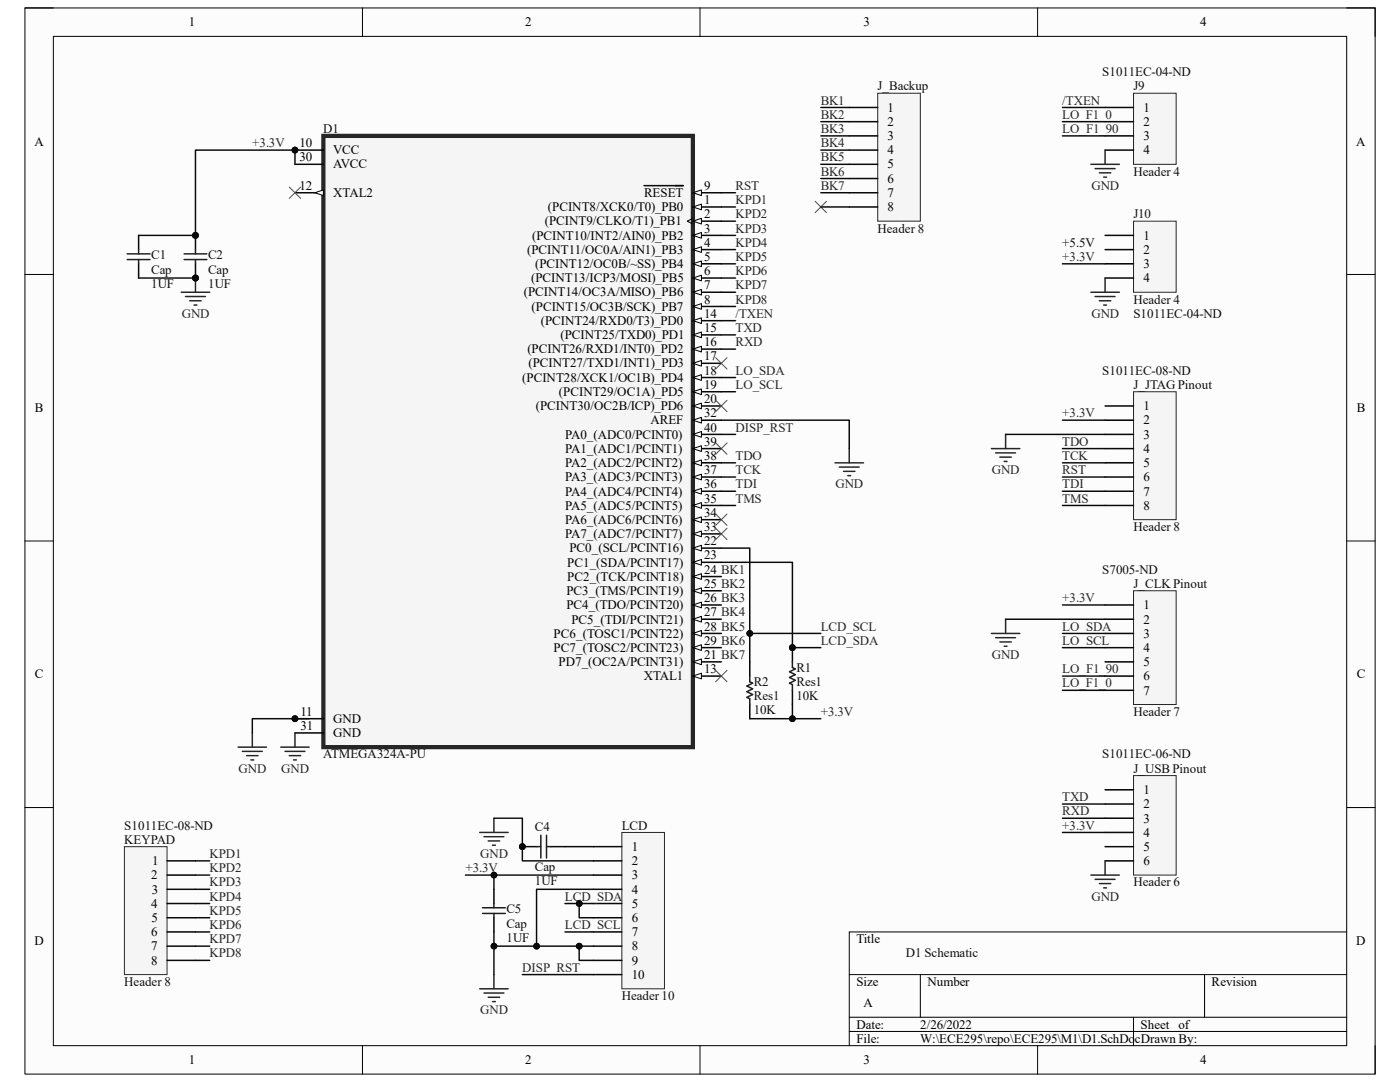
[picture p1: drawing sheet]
<svg xmlns="http://www.w3.org/2000/svg" width="279mm" height="216mm" viewBox="0 0 279 216" stroke-linecap="round" stroke-linejoin="round" font-family="sans-serif">
<path d="M5 1.6h269.4v212.7h-269.4z" fill-rule="evenodd" fill="#fcfcfc"/>
<path d="M5 1.6h269.4v212.7h-269.4z" fill="none" stroke="#000" stroke-width=".2"/>
<path d="M10.6 7.3h258.2v201.4h-258.2z" fill-rule="evenodd" fill="#fcfcfc"/>
<g fill="none" stroke="#000" stroke-width=".2">
<path d="M5 1.6h5.6M10.6 7.3h258.2v201.4h-258.2zM72.3 1.6v5.7M139.7 1.6v5.7M207.1 1.6v5.7M268.8 1.6h5.6v5.7M5 54.8h5.6M268.8 54.8h5.6M5 107.9h5.6M268.8 107.9h5.6M5 161.1h5.6M268.8 161.1h5.6"/>
<path d="M169.5 194.5h99.3M183.7 194.5v8.5M240.4 194.5v8.5M268.8 186h-99.3v22.7M72.3 208.7v5.6M139.7 208.7v5.6M169.5 203h99.3M169.5 205.8h99.3M207.1 208.7v5.6M226.2 203v5.7M274.4 208.7v5.6"/>
</g>
<circle cx="58.9" cy="29.9" r=".57" fill="#0e0e0e"/>
<circle cx="58.9" cy="29.9" r=".57" fill="none" stroke="#0e0e0e" stroke-width=".2"/>
<circle cx="58.9" cy="143.4" r=".57" fill="#0e0e0e"/>
<circle cx="58.9" cy="143.4" r=".57" fill="none" stroke="#0e0e0e" stroke-width=".2"/>
<path d="M64.5 27.1h73.8v122h-73.8z" fill-rule="evenodd" fill="#f5f5f5"/>
<path d="M64.5 27.1h73.8v122h-73.8z" fill="none" stroke="#262626" stroke-width=".85"/>
<path d="M138.3 38.5h5.7" fill="none" stroke="#000" stroke-width=".3"/>
<path d="M138.3 38.5l1.7-.6v1.1z" fill="#fbfbfb"/>
<path d="M138.3 38.5l1.7-.6v1.1z" fill="none" stroke="#000" stroke-width=".2"/>
<path d="M128.5 37h7.9M138.3 41.3h5.7" fill="none" stroke="#000" stroke-width=".3"/>
<path d="M138.3 41.3l1.7-.6v1.2z" fill="#fbfbfb"/>
<path d="M138.3 41.3l1.7-.6v1.2z" fill="none" stroke="#000" stroke-width=".2"/>
<path d="M138.3 44.1h5.7" fill="none" stroke="#000" stroke-width=".3"/>
<path d="M138.3 44.1l1.7-.5v1.1z" fill="#fbfbfb"/>
<path d="M138.3 44.1l1.7-.5v1.1zM138.3 43.6l-1.2 .5 1.2 .6" fill="none" stroke="#000" stroke-width=".2"/>
<path d="M138.3 47h5.7" fill="none" stroke="#000" stroke-width=".3"/>
<path d="M138.3 47l1.7-.6v1.1z" fill="#fbfbfb"/>
<path d="M138.3 47l1.7-.6v1.1z" fill="none" stroke="#000" stroke-width=".2"/>
<path d="M138.3 49.8h5.7" fill="none" stroke="#000" stroke-width=".3"/>
<path d="M138.3 49.8l1.7-.6v1.2z" fill="#fbfbfb"/>
<path d="M138.3 49.8l1.7-.6v1.2z" fill="none" stroke="#000" stroke-width=".2"/>
<path d="M138.3 52.6h5.7" fill="none" stroke="#000" stroke-width=".3"/>
<path d="M138.3 52.6l1.7-.5v1.1z" fill="#fbfbfb"/>
<path d="M138.3 52.6l1.7-.5v1.1z" fill="none" stroke="#000" stroke-width=".2"/>
<path d="M138.3 55.5h5.7" fill="none" stroke="#000" stroke-width=".3"/>
<path d="M138.3 55.5l1.7-.6v1.1z" fill="#fbfbfb"/>
<path d="M138.3 55.5l1.7-.6v1.1z" fill="none" stroke="#000" stroke-width=".2"/>
<path d="M138.3 58.3h5.7" fill="none" stroke="#000" stroke-width=".3"/>
<path d="M138.3 58.3l1.7-.6v1.2z" fill="#fbfbfb"/>
<path d="M138.3 58.3l1.7-.6v1.2z" fill="none" stroke="#000" stroke-width=".2"/>
<path d="M138.3 61.2h5.7" fill="none" stroke="#000" stroke-width=".3"/>
<path d="M138.3 61.2l1.7-.6v1.1z" fill="#fbfbfb"/>
<path d="M138.3 61.2l1.7-.6v1.1z" fill="none" stroke="#000" stroke-width=".2"/>
<path d="M138.3 64h5.7" fill="none" stroke="#000" stroke-width=".3"/>
<path d="M138.3 64l1.7-.6v1.2z" fill="#fbfbfb"/>
<path d="M138.3 64l1.7-.6v1.2z" fill="none" stroke="#000" stroke-width=".2"/>
<path d="M138.3 66.8h5.7" fill="none" stroke="#000" stroke-width=".3"/>
<path d="M138.3 66.8l1.7-.5v1.1z" fill="#fbfbfb"/>
<path d="M138.3 66.8l1.7-.5v1.1z" fill="none" stroke="#000" stroke-width=".2"/>
<path d="M138.3 69.7h5.7" fill="none" stroke="#000" stroke-width=".3"/>
<path d="M138.3 69.7l1.7-.6v1.1z" fill="#fbfbfb"/>
<path d="M138.3 69.7l1.7-.6v1.1z" fill="none" stroke="#000" stroke-width=".2"/>
<path d="M138.3 72.5h5.7" fill="none" stroke="#000" stroke-width=".3"/>
<path d="M138.3 72.5l1.7-.6v1.2z" fill="#fbfbfb"/>
<path d="M138.3 72.5l1.7-.6v1.2z" fill="none" stroke="#000" stroke-width=".2"/>
<path d="M138.3 75.3h5.7" fill="none" stroke="#000" stroke-width=".3"/>
<path d="M138.3 75.3l1.7-.5v1.1z" fill="#fbfbfb"/>
<path d="M138.3 75.3l1.7-.5v1.1z" fill="none" stroke="#000" stroke-width=".2"/>
<path d="M138.3 78.2h5.7" fill="none" stroke="#000" stroke-width=".3"/>
<path d="M138.3 78.2l1.7-.6v1.1z" fill="#fbfbfb"/>
<path d="M138.3 78.2l1.7-.6v1.1z" fill="none" stroke="#000" stroke-width=".2"/>
<path d="M138.3 81h5.7" fill="none" stroke="#000" stroke-width=".3"/>
<path d="M138.3 81l1.7-.6v1.2z" fill="#fbfbfb"/>
<path d="M138.3 81l1.7-.6v1.2z" fill="none" stroke="#000" stroke-width=".2"/>
<path d="M138.3 83.8h5.7" fill="none" stroke="#000" stroke-width=".3"/>
<path d="M138.3 83.8l1.7-.5v1.1z" fill="#fbfbfb"/>
<path d="M138.3 83.8l1.7-.5v1.1z" fill="none" stroke="#000" stroke-width=".2"/>
<path d="M138.3 86.7h5.7" fill="none" stroke="#000" stroke-width=".3"/>
<path d="M138.3 86.7l1.7-.6v1.1z" fill="#fbfbfb"/>
<path d="M138.3 86.7l1.7-.6v1.1z" fill="none" stroke="#000" stroke-width=".2"/>
<path d="M138.3 89.5h5.7" fill="none" stroke="#000" stroke-width=".3"/>
<path d="M138.3 89.5l1.7-.6v1.2z" fill="#fbfbfb"/>
<path d="M138.3 89.5l1.7-.6v1.2z" fill="none" stroke="#000" stroke-width=".2"/>
<path d="M138.3 92.4h5.7" fill="none" stroke="#000" stroke-width=".3"/>
<path d="M138.3 92.4l1.7-.6v1.1z" fill="#fbfbfb"/>
<path d="M138.3 92.4l1.7-.6v1.1z" fill="none" stroke="#000" stroke-width=".2"/>
<path d="M138.3 95.2h5.7" fill="none" stroke="#000" stroke-width=".3"/>
<path d="M138.3 95.2l1.7-.6v1.2z" fill="#fbfbfb"/>
<path d="M138.3 95.2l1.7-.6v1.2z" fill="none" stroke="#000" stroke-width=".2"/>
<path d="M138.3 98h5.7" fill="none" stroke="#000" stroke-width=".3"/>
<path d="M138.3 98l1.7-.5v1.1z" fill="#fbfbfb"/>
<path d="M138.3 98l1.7-.5v1.1z" fill="none" stroke="#000" stroke-width=".2"/>
<path d="M138.3 100.9h5.7" fill="none" stroke="#000" stroke-width=".3"/>
<path d="M138.3 100.9l1.7-.6v1.1z" fill="#fbfbfb"/>
<path d="M138.3 100.9l1.7-.6v1.1z" fill="none" stroke="#000" stroke-width=".2"/>
<path d="M138.3 103.7h5.7" fill="none" stroke="#000" stroke-width=".3"/>
<path d="M138.3 103.7l1.7-.6v1.2z" fill="#fbfbfb"/>
<path d="M138.3 103.7l1.7-.6v1.2z" fill="none" stroke="#000" stroke-width=".2"/>
<path d="M138.3 106.5h5.7" fill="none" stroke="#000" stroke-width=".3"/>
<path d="M138.3 106.5l1.7-.5v1.1z" fill="#fbfbfb"/>
<path d="M138.3 106.5l1.7-.5v1.1z" fill="none" stroke="#000" stroke-width=".2"/>
<path d="M138.3 109.4h5.7" fill="none" stroke="#000" stroke-width=".3"/>
<path d="M138.3 109.4l1.7-.6v1.1z" fill="#fbfbfb"/>
<path d="M138.3 109.4l1.7-.6v1.1z" fill="none" stroke="#000" stroke-width=".2"/>
<path d="M138.3 112.2h5.7" fill="none" stroke="#000" stroke-width=".3"/>
<path d="M138.3 112.2l1.7-.6v1.2z" fill="#fbfbfb"/>
<path d="M138.3 112.2l1.7-.6v1.2z" fill="none" stroke="#000" stroke-width=".2"/>
<path d="M138.3 115h5.7" fill="none" stroke="#000" stroke-width=".3"/>
<path d="M138.3 115l1.7-.5v1.1z" fill="#fbfbfb"/>
<path d="M138.3 115l1.7-.5v1.1z" fill="none" stroke="#000" stroke-width=".2"/>
<path d="M138.3 117.9h5.7" fill="none" stroke="#000" stroke-width=".3"/>
<path d="M138.3 117.9l1.7-.6v1.1z" fill="#fbfbfb"/>
<path d="M138.3 117.9l1.7-.6v1.1z" fill="none" stroke="#000" stroke-width=".2"/>
<path d="M138.3 120.7h5.7" fill="none" stroke="#000" stroke-width=".3"/>
<path d="M138.3 120.7l1.7-.6v1.2z" fill="#fbfbfb"/>
<path d="M138.3 120.7l1.7-.6v1.2z" fill="none" stroke="#000" stroke-width=".2"/>
<path d="M138.3 123.6h5.7" fill="none" stroke="#000" stroke-width=".3"/>
<path d="M138.3 123.6l1.7-.6v1.1z" fill="#fbfbfb"/>
<path d="M138.3 123.6l1.7-.6v1.1z" fill="none" stroke="#000" stroke-width=".2"/>
<path d="M138.3 126.4h5.7" fill="none" stroke="#000" stroke-width=".3"/>
<path d="M138.3 126.4l1.7-.6v1.2z" fill="#fbfbfb"/>
<path d="M138.3 126.4l1.7-.6v1.2z" fill="none" stroke="#000" stroke-width=".2"/>
<path d="M138.3 129.2h5.7" fill="none" stroke="#000" stroke-width=".3"/>
<path d="M138.3 129.2l1.7-.5v1.1z" fill="#fbfbfb"/>
<path d="M138.3 129.2l1.7-.5v1.1z" fill="none" stroke="#000" stroke-width=".2"/>
<path d="M138.3 132.1h5.7" fill="none" stroke="#000" stroke-width=".3"/>
<path d="M138.3 132.1l1.7-.6v1.1z" fill="#fbfbfb"/>
<path d="M138.3 132.1l1.7-.6v1.1z" fill="none" stroke="#000" stroke-width=".2"/>
<path d="M138.3 134.9h5.7" fill="none" stroke="#000" stroke-width=".3"/>
<path d="M138.3 134.9l1.7-.6v1.2z" fill="#fbfbfb"/>
<path d="M138.3 134.9l1.7-.6v1.2z" fill="none" stroke="#000" stroke-width=".2"/>
<path d="M58.9 30h5.6" fill="none" stroke="#000" stroke-width=".3"/>
<circle cx="58.9" cy="29.9" r=".57" fill="#0e0e0e"/>
<circle cx="58.9" cy="29.9" r=".57" fill="none" stroke="#0e0e0e" stroke-width=".2"/>
<path d="M58.9 32.8h5.6M58.9 38.5h5.6" fill="none" stroke="#000" stroke-width=".3"/>
<path d="M62.8 38.5l1.7-.6v1.1z" fill="#fbfbfb"/>
<path d="M62.8 38.5l1.7-.6v1.1z" fill="none" stroke="#000" stroke-width=".2"/>
<path d="M58.9 143.4h5.6" fill="none" stroke="#000" stroke-width=".3"/>
<circle cx="58.9" cy="143.4" r=".57" fill="#0e0e0e"/>
<circle cx="58.9" cy="143.4" r=".57" fill="none" stroke="#0e0e0e" stroke-width=".2"/>
<path d="M58.9 146.2h5.6" fill="none" stroke="#000" stroke-width=".3"/>
<path d="M226.2 18.6h8.5v14.2h-8.5z" fill-rule="evenodd" fill="#f5f5f5"/>
<path d="M226.2 18.6h8.5v14.2h-8.5z" fill="none" stroke="#262626" stroke-width=".2"/>
<path d="M220.5 21.4h5.7M220.5 24.3h5.7M220.5 27.1h5.7M220.5 30h5.7" fill="none" stroke="#000" stroke-width=".3"/>
<path d="M226.2 44.1h8.5v14.2h-8.5z" fill-rule="evenodd" fill="#f5f5f5"/>
<path d="M226.2 44.1h8.5v14.2h-8.5z" fill="none" stroke="#262626" stroke-width=".2"/>
<path d="M220.5 47h5.7M220.5 49.8h5.7M220.5 52.6h5.7M220.5 55.5h5.7" fill="none" stroke="#000" stroke-width=".3"/>
<path d="M36.2 58.3h5.6M37 59.2h4M39 55.5v2.8M37.9 60h2.2M38.7 60.9h.6" fill="none" stroke="#262626" stroke-width=".3"/>
<circle cx="39" cy="55.5" r=".57" fill="#0e0e0e"/>
<circle cx="39" cy="55.5" r=".57" fill="none" stroke="#0e0e0e" stroke-width=".2"/>
<path d="M166.7 92.4h5.6M167.5 93.2h4M168.3 94.1h2.3M169.2 94.9h.6M169.5 89.5v2.9" fill="none" stroke="#262626" stroke-width=".3"/>
<path d="M226.2 78.2h8.5v25.5h-8.5z" fill-rule="evenodd" fill="#f5f5f5"/>
<path d="M226.2 78.2h8.5v25.5h-8.5z" fill="none" stroke="#262626" stroke-width=".2"/>
<path d="M220.5 81h5.7M220.5 83.8h5.7M220.5 86.7h5.7M220.5 89.5h5.7M220.5 92.4h5.7M220.5 95.2h5.7M220.5 98h5.7M220.5 100.9h5.7" fill="none" stroke="#000" stroke-width=".3"/>
<path d="M226.2 117.9h8.5v22.7h-8.5z" fill-rule="evenodd" fill="#f5f5f5"/>
<path d="M226.2 117.9h8.5v22.7h-8.5z" fill="none" stroke="#262626" stroke-width=".2"/>
<path d="M220.5 120.7h5.7M220.5 123.6h5.7M220.5 126.4h5.7M220.5 129.2h5.7M220.5 132.1h5.7M220.5 134.9h5.7M220.5 137.7h5.7" fill="none" stroke="#000" stroke-width=".3"/>
<path d="M226.2 154.8h8.5v19.8h-8.5z" fill-rule="evenodd" fill="#f5f5f5"/>
<path d="M226.2 154.8h8.5v19.8h-8.5z" fill="none" stroke="#262626" stroke-width=".2"/>
<path d="M220.5 157.6h5.7M220.5 160.4h5.7M220.5 163.3h5.7M220.5 166.1h5.7M220.5 168.9h5.7M220.5 171.8h5.7" fill="none" stroke="#000" stroke-width=".3"/>
<path d="M24.8 168.9h8.5v25.6h-8.5z" fill-rule="evenodd" fill="#f5f5f5"/>
<path d="M24.8 168.9h8.5v25.6h-8.5z" fill="none" stroke="#262626" stroke-width=".2"/>
<path d="M33.3 171.8h5.7M33.3 174.6h5.7M33.3 177.5h5.7M33.3 180.3h5.7M33.3 183.1h5.7M33.3 186h5.7M33.3 188.8h5.7M33.3 191.6h5.7" fill="none" stroke="#000" stroke-width=".3"/>
<path d="M124.1 166.1h8.5v31.2h-8.5z" fill-rule="evenodd" fill="#f5f5f5"/>
<path d="M124.1 166.1h8.5v31.2h-8.5z" fill="none" stroke="#262626" stroke-width=".2"/>
<path d="M118.4 168.9h5.7M118.4 171.8h5.7M118.4 174.6h5.7M118.4 177.5h5.7M118.4 180.3h5.7M118.4 183.1h5.7M118.4 186h5.7M118.4 188.8h5.7M118.4 191.6h5.7M118.4 194.5h5.7" fill="none" stroke="#000" stroke-width=".3"/>
<path d="M95.7 166.1h5.7M96.6 167h4M97.4 167.8h2.3M98.3 168.7h.6M98.6 163.3v2.8" fill="none" stroke="#262626" stroke-width=".3"/>
<circle cx="104.2" cy="168.9" r=".57" fill="#0e0e0e"/>
<circle cx="104.2" cy="168.9" r=".57" fill="none" stroke="#0e0e0e" stroke-width=".2"/>
<path d="M104.2 168.9h2.9" fill="none" stroke="#000" stroke-width=".3"/>
<circle cx="104.2" cy="168.9" r=".57" fill="#0e0e0e"/>
<circle cx="104.2" cy="168.9" r=".57" fill="none" stroke="#0e0e0e" stroke-width=".2"/>
<path d="M98.6 177.5v2.8M109.9 168.9h2.9M98.6 183.1v2.9" fill="none" stroke="#000" stroke-width=".3"/>
<path d="M107.1 168.9h.8M107.9 166.7v4.5M109.1 166.7v4.5M109.1 168.9h.8M96.3 181.1h4.5M96.3 182.3h4.5M98.6 180.3v.8M98.6 182.3v.8" fill="none" stroke="#1c1c1c" stroke-width=".3"/>
<path d="M95.7 197.3h5.7M96.6 198.2h4M97.4 199h2.3M98.3 199.9h.6M98.6 194.5v2.8" fill="none" stroke="#262626" stroke-width=".3"/>
<circle cx="158.1" cy="129.2" r=".57" fill="#0e0e0e"/>
<circle cx="158.1" cy="129.2" r=".57" fill="none" stroke="#0e0e0e" stroke-width=".2"/>
<path d="M158.1 129.2v2.9" fill="none" stroke="#000" stroke-width=".3"/>
<circle cx="158.1" cy="129.2" r=".57" fill="#0e0e0e"/>
<circle cx="158.1" cy="129.2" r=".57" fill="none" stroke="#0e0e0e" stroke-width=".2"/>
<path d="M27.7 47v2.8M27.7 52.6v2.9M149.6 132.1v2.8M158.1 137.7v2.9M149.6 140.6v2.8" fill="none" stroke="#000" stroke-width=".3"/>
<path d="M25.4 51.8h4.5M25.4 50.7h4.5M27.7 49.8v.9M27.7 51.8v.8M149.6 134.9v1.1l.6 .3-1.1 .6 1.1 .6-1.1 .5 1.1 .6-1.1 .6 .5 .2v1.2M158.1 132.1v1.1l.6 .3-1.1 .5 1.1 .6-1.1 .6 1.1 .5-1.1 .6 .5 .3v1.1" fill="none" stroke="#1c1c1c" stroke-width=".3"/>
<g fill="none" stroke="#262626" stroke-width=".3">
<path d="M217.7 32.8h5.7M218.6 33.6h3.9M219.4 34.5h2.3M220.3 35.3h.5M220.5 30v2.8M217.7 58.3h5.7M218.6 59.2h3.9M220.5 55.5v2.8M219.4 60h2.3M220.3 60.9h.5M197.9 89.5h5.6M198.7 90.4h4"/>
<path d="M199.5 91.2h2.3M200.4 92.1h.6M200.7 86.7v2.8"/>
</g>
<circle cx="39" cy="47" r=".57" fill="#0e0e0e"/>
<circle cx="39" cy="47" r=".57" fill="none" stroke="#0e0e0e" stroke-width=".2"/>
<circle cx="39" cy="55.5" r=".57" fill="#0e0e0e"/>
<circle cx="39" cy="55.5" r=".57" fill="none" stroke="#0e0e0e" stroke-width=".2"/>
<path d="M39 47v2.8" fill="none" stroke="#000" stroke-width=".3"/>
<circle cx="39" cy="47" r=".57" fill="#0e0e0e"/>
<circle cx="39" cy="47" r=".57" fill="none" stroke="#0e0e0e" stroke-width=".2"/>
<path d="M39 52.6v2.9" fill="none" stroke="#000" stroke-width=".3"/>
<circle cx="39" cy="55.5" r=".57" fill="#0e0e0e"/>
<circle cx="39" cy="55.5" r=".57" fill="none" stroke="#0e0e0e" stroke-width=".2"/>
<path d="M36.7 51.8h4.6M36.7 50.7h4.6M39 49.8v.9M39 51.8v.8" fill="none" stroke="#1c1c1c" stroke-width=".3"/>
<g fill="none" stroke="#262626" stroke-width=".3">
<path d="M197.9 126.4h5.6M198.7 127.2h4M199.5 128.1h2.3M200.4 128.9h.6M200.7 123.6v2.8M47.5 149.1h5.7M48.4 149.9h3.9M49.2 150.8h2.3M50.1 151.6h.5M50.4 146.2v2.9M56 149.1h5.7M56.9 149.9h3.9"/>
<path d="M57.7 150.8h2.3M58.6 151.6h.6M58.9 146.2v2.9M217.7 174.6h5.7M218.6 175.5h3.9M219.4 176.3h2.3M220.3 177.2h.5M220.5 171.8v2.8"/>
</g>
<path d="M142.8 79.9l2.3 2.2M142.8 71.4l2.3 2.2M145.1 79.9l-2.3 2.2M145.1 71.4l-2.3 2.2M142.8 88.4l2.3 2.3M145.1 88.4l-2.3 2.3M142.8 105.4l2.3 2.3M142.8 102.6l2.3 2.2M145.1 105.4l-2.3 2.3M145.1 102.6l-2.3 2.2" fill="none" stroke="#4c4c4c" stroke-width=".2"/>
<path d="M175.2 18.6h8.5v25.5h-8.5z" fill-rule="evenodd" fill="#f5f5f5"/>
<path d="M175.2 18.6h8.5v25.5h-8.5z" fill="none" stroke="#262626" stroke-width=".2"/>
<path d="M169.5 21.4h5.7M169.5 24.3h5.7M169.5 27.1h5.7M169.5 30h5.7M169.5 32.8h5.7M169.5 35.6h5.7M169.5 38.5h5.7M169.5 41.3h5.7" fill="none" stroke="#000" stroke-width=".3"/>
<path d="M57.7 37.3l2.3 2.3M60 37.3l-2.3 2.3M162.7 40.2l2.2 2.2M164.9 40.2l-2.2 2.2M142.8 133.8l2.3 2.2M145.1 133.8l-2.3 2.2" fill="none" stroke="#4c4c4c" stroke-width=".2"/>
<path d="M58.9 32.8v-2.8h-19.9v17h-11.3M212 52.6h8.5" fill="none" stroke="#0e0e0e" stroke-width=".3"/>
<circle cx="58.9" cy="29.9" r=".57" fill="#0e0e0e"/>
<circle cx="58.9" cy="29.9" r=".57" fill="none" stroke="#0e0e0e" stroke-width=".2"/>
<circle cx="39" cy="47" r=".57" fill="#0e0e0e"/>
<circle cx="39" cy="47" r=".57" fill="none" stroke="#0e0e0e" stroke-width=".2"/>
<path d="M27.7 55.5h11.3" fill="none" stroke="#0e0e0e" stroke-width=".3"/>
<circle cx="39" cy="55.5" r=".57" fill="#0e0e0e"/>
<circle cx="39" cy="55.5" r=".57" fill="none" stroke="#0e0e0e" stroke-width=".2"/>
<path d="M144 83.8h25.5v5.7M98.6 163.3h5.6v8.5h14.2" fill="none" stroke="#0e0e0e" stroke-width=".3"/>
<circle cx="104.2" cy="168.9" r=".57" fill="#0e0e0e"/>
<circle cx="104.2" cy="168.9" r=".57" fill="none" stroke="#0e0e0e" stroke-width=".2"/>
<path d="M112.8 168.9h5.6M115.6 188.8v2.8h2.8" fill="none" stroke="#0e0e0e" stroke-width=".3"/>
<circle cx="115.6" cy="188.8" r=".57" fill="#0e0e0e"/>
<circle cx="115.6" cy="188.8" r=".57" fill="none" stroke="#0e0e0e" stroke-width=".2"/>
<path d="M118.4 174.6h-19.8v2.9" fill="none" stroke="#0e0e0e" stroke-width=".3"/>
<circle cx="98.6" cy="174.6" r=".57" fill="#0e0e0e"/>
<circle cx="98.6" cy="174.6" r=".57" fill="none" stroke="#0e0e0e" stroke-width=".2"/>
<path d="M98.6 186v2.8" fill="none" stroke="#0e0e0e" stroke-width=".3"/>
<circle cx="98.6" cy="188.8" r=".57" fill="#0e0e0e"/>
<circle cx="98.6" cy="188.8" r=".57" fill="none" stroke="#0e0e0e" stroke-width=".2"/>
<path d="M92.9 174.6h5.7" fill="none" stroke="#0e0e0e" stroke-width=".3"/>
<circle cx="98.6" cy="174.6" r=".57" fill="#0e0e0e"/>
<circle cx="98.6" cy="174.6" r=".57" fill="none" stroke="#0e0e0e" stroke-width=".2"/>
<path d="M118.4 177.5h-11.3v11.3M104.2 194.5h14.2" fill="none" stroke="#0e0e0e" stroke-width=".3"/>
<circle cx="107.1" cy="188.8" r=".57" fill="#0e0e0e"/>
<circle cx="107.1" cy="188.8" r=".57" fill="none" stroke="#0e0e0e" stroke-width=".2"/>
<path d="M115.6 180.3v2.8h2.8" fill="none" stroke="#0e0e0e" stroke-width=".3"/>
<circle cx="115.6" cy="180.3" r=".57" fill="#0e0e0e"/>
<circle cx="115.6" cy="180.3" r=".57" fill="none" stroke="#0e0e0e" stroke-width=".2"/>
<path d="M144 112.2h14.1v17h5.7M112.8 186h5.6" fill="none" stroke="#0e0e0e" stroke-width=".3"/>
<circle cx="158.1" cy="129.2" r=".57" fill="#0e0e0e"/>
<circle cx="158.1" cy="129.2" r=".57" fill="none" stroke="#0e0e0e" stroke-width=".2"/>
<path d="M144 109.4h5.6v17h14.2" fill="none" stroke="#0e0e0e" stroke-width=".3"/>
<circle cx="149.6" cy="126.4" r=".57" fill="#0e0e0e"/>
<circle cx="149.6" cy="126.4" r=".57" fill="none" stroke="#0e0e0e" stroke-width=".2"/>
<path d="M149.6 143.4h14.2" fill="none" stroke="#0e0e0e" stroke-width=".3"/>
<circle cx="158.1" cy="143.4" r=".57" fill="#0e0e0e"/>
<circle cx="158.1" cy="143.4" r=".57" fill="none" stroke="#0e0e0e" stroke-width=".2"/>
<path d="M158.1 140.6v2.8" fill="none" stroke="#0e0e0e" stroke-width=".3"/>
<circle cx="158.1" cy="143.4" r=".57" fill="#0e0e0e"/>
<circle cx="158.1" cy="143.4" r=".57" fill="none" stroke="#0e0e0e" stroke-width=".2"/>
<g fill="none" stroke="#0e0e0e" stroke-width=".3">
<path d="M144 38.5h2.8M212 21.4h8.5M212 24.3h8.5M212 27.1h8.5M144 41.3h2.8M144 44.1h2.8M144 47h2.8M144 49.8h2.8M144 52.6h2.8M144 55.5h2.8M144 58.3h2.8M144 61.2h2.8"/>
<path d="M144 66.8h2.8M144 64h2.8M144 69.7h2.8M144 75.3h2.8M144 78.2h2.8M144 92.4h2.8M144 95.2h2.8M144 98h2.8M200.7 86.7h19.8M212 83.8h8.5M212 89.5h8.5M212 92.4h8.5"/>
<path d="M212 95.2h8.5M212 98h8.5M144 100.9h2.8M212 100.9h8.5M200.7 123.6h19.8M212 120.7h8.5M212 126.4h8.5M212 129.2h8.5M212 134.9h8.5M212 137.7h8.5M61.7 143.4h-11.3v2.8M39 171.8h2.8"/>
<path d="M39 174.6h2.8M39 177.5h2.8M212 160.4h8.5M212 163.3h8.5M212 166.1h8.5M39 180.3h2.8M39 183.1h2.8M39 186h2.8M39 188.8h2.8M39 191.6h2.8"/>
</g>
<circle cx="58.9" cy="143.4" r=".57" fill="#0e0e0e"/>
<circle cx="58.9" cy="143.4" r=".57" fill="none" stroke="#0e0e0e" stroke-width=".2"/>
<path d="M163.8 21.4h5.7M163.8 24.3h5.7M163.8 27.1h5.7M163.8 30h5.7M163.8 32.8h5.7M163.8 35.6h5.7M163.8 38.5h5.7M163.8 41.3h5.7M144 86.7h2.8M149.6 126.4v5.7" fill="none" stroke="#0e0e0e" stroke-width=".3"/>
<circle cx="149.6" cy="126.4" r=".57" fill="#0e0e0e"/>
<circle cx="149.6" cy="126.4" r=".57" fill="none" stroke="#0e0e0e" stroke-width=".2"/>
<path d="M118.4 188.8h-19.8v5.7" fill="none" stroke="#0e0e0e" stroke-width=".3"/>
<circle cx="115.6" cy="188.8" r=".57" fill="#0e0e0e"/>
<circle cx="115.6" cy="188.8" r=".57" fill="none" stroke="#0e0e0e" stroke-width=".2"/>
<circle cx="107.1" cy="188.8" r=".57" fill="#0e0e0e"/>
<circle cx="107.1" cy="188.8" r=".57" fill="none" stroke="#0e0e0e" stroke-width=".2"/>
<circle cx="98.6" cy="188.8" r=".57" fill="#0e0e0e"/>
<circle cx="98.6" cy="188.8" r=".57" fill="none" stroke="#0e0e0e" stroke-width=".2"/>
<path d="M112.8 180.3h5.6" fill="none" stroke="#0e0e0e" stroke-width=".3"/>
<circle cx="115.6" cy="180.3" r=".57" fill="#0e0e0e"/>
<circle cx="115.6" cy="180.3" r=".57" fill="none" stroke="#0e0e0e" stroke-width=".2"/>
<g font-size="2.6">
<text x="37.7" y="5.2">1</text>
<text x="104.8" y="5.2">2</text>
<text x="172.3" y="5.2">3</text>
<text x="239.5" y="5.2">4</text>
<text x="177.1" y="22.3">1</text>
<text x="228.2" y="22.3">1</text>
<text x="6.9" y="29">A</text>
<text x="59.8" y="29.4">10</text>
<text x="177.1" y="25.1">2</text>
<text x="177.1" y="27.9">3</text>
<text x="228.2" y="25.1">2</text>
<text x="228.2" y="27.9">3</text>
<text x="270.7" y="29">A</text>
<text x="59.8" y="32.2">30</text>
<text x="66.5" y="30.8">VCC</text>
<text x="66.5" y="33.6">AVCC</text>
<text x="177.1" y="30.8">4</text>
<text x="177.1" y="33.6">5</text>
<text x="228.2" y="30.8">4</text>
<text x="59.8" y="37.9">12</text>
<text x="66.5" y="39.3">XTAL2</text>
<text x="128.5" y="39.3">RESET</text>
<text x="140.5" y="37.9">9</text>
<text x="140.5" y="40.7">1</text>
<text x="177.1" y="36.4">6</text>
<text x="177.1" y="39.3">7</text>
<text x="106.2" y="47.8">(PCINT10/INT2/AIN0)_PB2</text>
<text x="108.7" y="45">(PCINT9/CLKO/T1)_PB1</text>
<text x="109.3" y="42.1">(PCINT8/XCK0/T0)_PB0</text>
<text x="140.5" y="43.6">2</text>
<text x="140.5" y="46.4">3</text>
<text x="177.1" y="42.1">8</text>
<text x="228.2" y="47.8">1</text>
<text x="105.2" y="50.6">(PCINT11/OC0A/AIN1)_PB3</text>
<text x="106.8" y="53.5">(PCINT12/OC0B/~SS)_PB4</text>
<text x="140.5" y="49.2">4</text>
<text x="140.5" y="52.1">5</text>
<text x="228.2" y="50.6">2</text>
<text x="228.2" y="53.5">3</text>
<text x="104.5" y="59.1">(PCINT14/OC3A/MISO)_PB6</text>
<text x="106" y="56.3">(PCINT13/ICP3/MOSI)_PB5</text>
<text x="140.5" y="54.9">6</text>
<text x="140.5" y="57.7">7</text>
<text x="228.2" y="56.3">4</text>
<text x="106.1" y="62">(PCINT15/OC3B/SCK)_PB7</text>
<text x="107.9" y="64.8">(PCINT24/RXD0/T3)_PD0</text>
<text x="140.5" y="60.6">8</text>
<text x="140.5" y="63.4">14</text>
<text x="105.2" y="70.5">(PCINT26/RXD1/INT0)_PD2</text>
<text x="111.8" y="67.6">(PCINT25/TXD0)_PD1</text>
<text x="140.5" y="66.3">15</text>
<text x="140.5" y="69.1">16</text>
<text x="140.5" y="71.9">17</text>
<text x="104.2" y="76.2">(PCINT28/XCK1/OC1B)_PD4</text>
<text x="105.5" y="73.3">(PCINT27/TXD1/INT1)_PD3</text>
<text x="140.5" y="74.8">18</text>
<text x="140.5" y="77.6">19</text>
<text x="7" y="82.2">B</text>
<text x="106.9" y="81.8">(PCINT30/OC2B/ICP)_PD6</text>
<text x="111.5" y="79">(PCINT29/OC1A)_PD5</text>
<text x="140.5" y="80.4">20</text>
<text x="140.5" y="83.3">32</text>
<text x="228.2" y="81.8">1</text>
<text x="270.8" y="82.2">B</text>
<text x="112.8" y="87.5">PA0_(ADC0/PCINT0)</text>
<text x="129.8" y="84.7">AREF</text>
<text x="140.5" y="86.1">40</text>
<text x="140.5" y="88.9">39</text>
<text x="228.2" y="84.7">2</text>
<text x="228.2" y="87.5">3</text>
<text x="112.8" y="90.3">PA1_(ADC1/PCINT1)</text>
<text x="112.8" y="93.2">PA2_(ADC2/PCINT2)</text>
<text x="140.5" y="91.8">38</text>
<text x="140.5" y="94.6">37</text>
<text x="228.2" y="90.3">4</text>
<text x="228.2" y="93.2">5</text>
<text x="112.8" y="96.1">PA3_(ADC3/PCINT3)</text>
<text x="112.8" y="98.9">PA4_(ADC4/PCINT4)</text>
<text x="112.8" y="101.7">PA5_(ADC5/PCINT5)</text>
<text x="140.5" y="97.5">36</text>
<text x="140.5" y="100.3">35</text>
<text x="228.2" y="96.1">6</text>
<text x="228.2" y="98.9">7</text>
<text x="228.2" y="101.7">8</text>
<text x="112.8" y="104.6">PA6_(ADC6/PCINT6)</text>
<text x="112.8" y="107.4">PA7_(ADC7/PCINT7)</text>
<text x="140.5" y="103.1">34</text>
<text x="140.5" y="106">33</text>
<text x="113.2" y="113.1">PC1_(SDA/PCINT17)</text>
<text x="113.6" y="110.2">PC0_(SCL/PCINT16)</text>
<text x="140.5" y="108.8">22</text>
<text x="140.5" y="111.6">23</text>
<text x="113" y="118.7">PC3_(TMS/PCINT19)</text>
<text x="113.2" y="115.9">PC2_(TCK/PCINT18)</text>
<text x="140.5" y="114.5">24 BK1</text>
<text x="140.5" y="117.3">25 BK2</text>
<text x="113" y="121.6">PC4_(TDO/PCINT20)</text>
<text x="114" y="124.4">PC5_(TDI/PCINT21)</text>
<text x="140.5" y="120.1">26 BK3</text>
<text x="140.5" y="123">27 BK4</text>
<text x="140.5" y="125.8">28 BK5</text>
<text x="228.2" y="121.6">1</text>
<text x="228.2" y="124.4">2</text>
<text x="110.5" y="127.3">PC6_(TOSC1/PCINT22)</text>
<text x="110.5" y="130.1">PC7_(TOSC2/PCINT23)</text>
<text x="140.5" y="128.7">29 BK6</text>
<text x="140.5" y="131.5">21 BK7</text>
<text x="228.2" y="127.3">3</text>
<text x="228.2" y="130.1">4</text>
<text x="7" y="135.4">C</text>
<text x="111.5" y="132.9">PD7_(OC2A/PCINT31)</text>
<text x="128.5" y="135.8">XTAL1</text>
<text x="140.5" y="134.3">13</text>
<text x="228.2" y="132.9">5</text>
<text x="228.2" y="135.8">6</text>
<text x="270.8" y="135.4">C</text>
<text x="60" y="142.8">11</text>
<text x="228.2" y="138.6">7</text>
<text x="60" y="145.7">31</text>
<text x="66.5" y="144.3">GND</text>
<text x="66.5" y="147.1">GND</text>
<text x="228.2" y="158.5">1</text>
<text x="228.2" y="161.3">2</text>
<text x="228.2" y="164.1">3</text>
<text x="228.2" y="167">4</text>
<text x="30.4" y="172.6">1</text>
<text x="126.1" y="169.8">1</text>
<text x="126.1" y="172.6">2</text>
<text x="228.2" y="169.8">5</text>
<text x="228.2" y="172.6">6</text>
<text x="30.1" y="175.5">2</text>
<text x="30.3" y="178.3">3</text>
<text x="126.1" y="175.5">3</text>
<text x="126.1" y="178.3">4</text>
<text x="30.1" y="181.1">4</text>
<text x="30.2" y="184">5</text>
<text x="126.1" y="181.1">5</text>
<text x="126.1" y="184">6</text>
<text x="6.9" y="188.6">D</text>
<text x="30.1" y="186.8">6</text>
<text x="30.2" y="189.7">7</text>
<text x="126.1" y="186.8">7</text>
<text x="126.1" y="189.7">8</text>
<text x="170.9" y="188.2">Title</text>
<text x="270.7" y="188.6">D</text>
<text x="30.2" y="192.5">8</text>
<text x="126.1" y="192.5">9</text>
<text x="126.1" y="195.3">10</text>
<text x="170.9" y="196.7">Size</text>
<text x="185.1" y="196.7">Number</text>
<text x="241.8" y="196.7">Revision</text>
<text x="172.3" y="201">A</text>
<text x="170.9" y="205.2">Date:</text>
<text x="170.9" y="208.1">File:</text>
<text x="183.6" y="205.2">2/26/2022</text>
<text x="183.7" y="208.1">W:\ECE295\repo\ECE295\M1\D1.SchDocDrawn By:</text>
<text x="227.6" y="205.2">Sheet of</text>
<text x="37.7" y="212.3">1</text>
<text x="104.8" y="212.3">2</text>
<text x="172.3" y="212.3">3</text>
<text x="239.5" y="212.3">4</text>
</g>
<g font-size="2.6" fill="#0e0e0e">
<text x="220" y="15.2">S1011EC-04-ND</text>
<text x="175.1" y="18">J_Backup</text>
<text x="226.2" y="18">J9</text>
<text x="64.5" y="26.5">D1</text>
<text x="226.2" y="35.1">Header 4</text>
<text x="175.1" y="46.4">Header 8</text>
<text x="226.2" y="43.6">J10</text>
<text x="30.2" y="51.8">C1</text>
<text x="41.5" y="51.8">C2</text>
<text x="212" y="49.2">+5.5V</text>
<text x="30.2" y="57.4">1UF</text>
<text x="30.2" y="54.6">Cap</text>
<text x="41.5" y="57.4">1UF</text>
<text x="41.5" y="54.6">Cap</text>
<text x="226.2" y="63.4">S1011EC-04-ND</text>
<text x="226.2" y="60.6">Header 4</text>
<text x="220" y="74.8">S1011EC-08-ND</text>
<text x="226.2" y="77.6">J_JTAG Pinout</text>
<text x="226.2" y="106">Header 8</text>
<text x="220" y="114.5">S7005-ND</text>
<text x="226.2" y="117.3">J_CLK Pinout</text>
<text x="150.5" y="136.9">R2</text>
<text x="159" y="134">R1</text>
<text x="159" y="136.9">Res1</text>
<text x="150.5" y="142.5">10K</text>
<text x="150.5" y="139.7">Res1</text>
<text x="159" y="139.7">10K</text>
<text x="226.2" y="142.8">Header 7</text>
<text x="64.5" y="151.3">ATMEGA324A-PU</text>
<text x="220" y="151.3">S1011EC-06-ND</text>
<text x="226.2" y="154.2">J_USB Pinout</text>
<text x="24.8" y="165.5">S1011EC-08-ND</text>
<text x="106.8" y="165.8">C4</text>
<text x="124.1" y="165.5">LCD</text>
<text x="24.8" y="168.4">KEYPAD</text>
<text x="106.8" y="173.7">Cap</text>
<text x="106.8" y="176.6">1UF</text>
<text x="226.2" y="176.9">Header 6</text>
<text x="101.1" y="182.2">C5</text>
<text x="101.1" y="185.1">Cap</text>
<text x="101.1" y="187.9">1UF</text>
<text x="180.8" y="191.1">D1 Schematic</text>
<text x="24.8" y="196.7">Header 8</text>
<text x="124.1" y="199.6">Header 10</text>
</g>
<g font-size="2.6" fill="#262626">
<text x="163.8" y="20.9">BK1</text>
<text x="163.8" y="23.7">BK2</text>
<text x="212" y="20.9">/TXEN</text>
<text x="212" y="23.7">LO_F1_0</text>
<text x="50.3" y="29.4">+3.3V</text>
<text x="163.8" y="26.5">BK3</text>
<text x="163.8" y="29.4">BK4</text>
<text x="212" y="26.5">LO_F1_90</text>
<text x="163.8" y="32.2">BK5</text>
<text x="163.8" y="35.1">BK6</text>
<text x="146.8" y="40.7">KPD1</text>
<text x="146.8" y="37.9">RST</text>
<text x="163.8" y="37.9">BK7</text>
<text x="217.8" y="37.9">GND</text>
<text x="146.8" y="43.6">KPD2</text>
<text x="146.8" y="46.4">KPD3</text>
<text x="146.8" y="49.2">KPD4</text>
<text x="146.8" y="52.1">KPD5</text>
<text x="212" y="52.1">+3.3V</text>
<text x="146.8" y="54.9">KPD6</text>
<text x="146.8" y="57.7">KPD7</text>
<text x="36.3" y="63.4">GND</text>
<text x="146.8" y="60.6">KPD8</text>
<text x="146.8" y="63.4">/TXEN</text>
<text x="217.8" y="63.4">GND</text>
<text x="146.8" y="66.3">TXD</text>
<text x="146.8" y="69.1">RXD</text>
<text x="146.8" y="74.8">LO_SDA</text>
<text x="146.8" y="77.6">LO_SCL</text>
<text x="212" y="83.3">+3.3V</text>
<text x="146.8" y="86.1">DISP_RST</text>
<text x="212" y="88.9">TDO</text>
<text x="146.8" y="91.8">TDO</text>
<text x="146.8" y="94.6">TCK</text>
<text x="198" y="94.6">GND</text>
<text x="212" y="91.8">TCK</text>
<text x="212" y="94.6">RST</text>
<text x="146.8" y="97.5">TDI</text>
<text x="146.8" y="100.3">TMS</text>
<text x="166.8" y="97.5">GND</text>
<text x="212" y="97.5">TDI</text>
<text x="212" y="100.3">TMS</text>
<text x="163.8" y="125.8">LCD_SCL</text>
<text x="212" y="120.1">+3.3V</text>
<text x="212" y="125.8">LO_SDA</text>
<text x="163.8" y="128.7">LCD_SDA</text>
<text x="198" y="131.5">GND</text>
<text x="212" y="128.7">LO_SCL</text>
<text x="212" y="134.3">LO_F1_90</text>
<text x="212" y="137.2">LO_F1_0</text>
<text x="163.8" y="142.8">+3.3V</text>
<text x="47.6" y="154.2">GND</text>
<text x="56.1" y="154.2">GND</text>
<text x="212" y="159.9">TXD</text>
<text x="212" y="162.7">RXD</text>
<text x="212" y="165.5">+3.3V</text>
<text x="41.8" y="171.2">KPD1</text>
<text x="95.8" y="171.2">GND</text>
<text x="41.8" y="174">KPD2</text>
<text x="41.8" y="176.9">KPD3</text>
<text x="41.8" y="179.7">KPD4</text>
<text x="92.9" y="174">+3.3V</text>
<text x="112.7" y="179.7">LCD_SDA</text>
<text x="217.8" y="179.7">GND</text>
<text x="41.8" y="182.5">KPD5</text>
<text x="41.8" y="185.4">KPD6</text>
<text x="112.7" y="185.4">LCD_SCL</text>
<text x="41.8" y="188.2">KPD7</text>
<text x="41.8" y="191.1">KPD8</text>
<text x="104.2" y="193.9">DISP_RST</text>
<text x="95.8" y="202.4">GND</text>
</g>
</svg>
